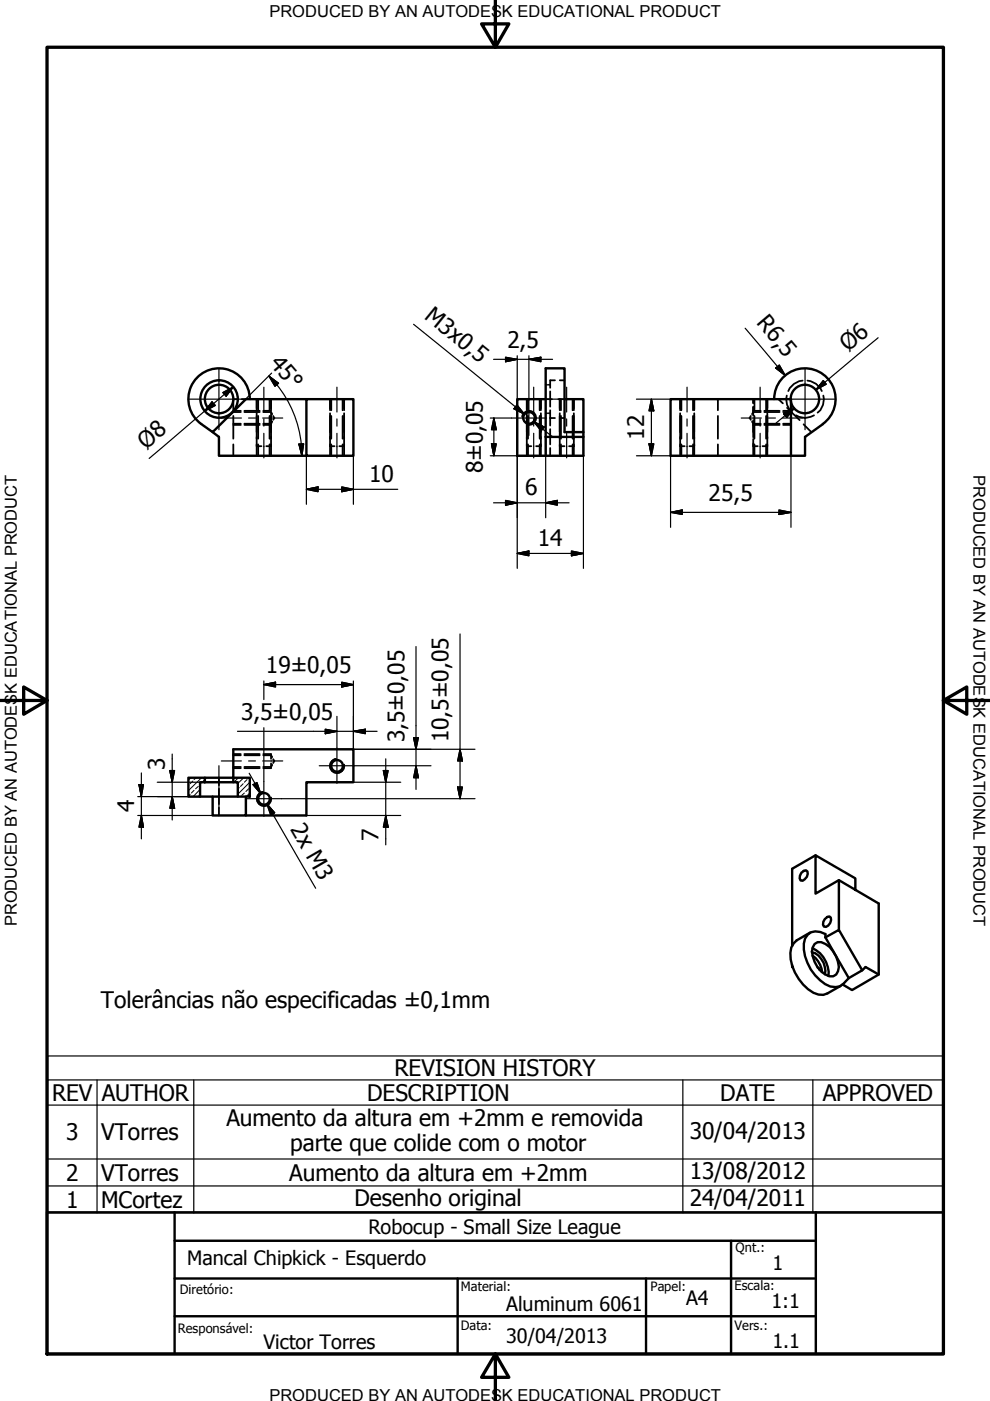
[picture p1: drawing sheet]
<svg xmlns="http://www.w3.org/2000/svg" width="210mm" height="297mm" viewBox="0 0 210 297" stroke-linecap="round" stroke-linejoin="round" font-family="sans-serif">
<!-- layer: Visible (ISO) -->
<g fill="none" stroke="#000" stroke-width=".51">
<path d="M45.1 91.6l1.3 1v4h18.6M53 84.6a6.5 6.5 0 0 0-9.5-5.8 6.5 6.5 0 0 0-.8 11.1l2.4 1.7 7-7h12.9M65 84.6h9.9v12h-9.9zM115.7 84.6h-6v12h14v-4h-8M115.7 92.6v4M119.7 84.6h4v7h-4v-13.5h-4v14.5M123.7 91.6v1M164.1 84.6a6.5 6.5 0 0 1 9.5-5.8 6.5 6.5 0 0 1 .8 11.1M174.5 89.9l-3.8 2.7v4h-28.5v-12h25.5v12M39.9 164.9h3.5v.9h-1v3.1h-2.5zM42.4 168.9h8M43.4 164.9h6.1v-6h25.4v6.9h-9.9v7.1h-12.9"/>
<path d="M43.4 165.8h6.1M45.1 168.9v4h7v-4M49.5 164.9h3.5v4h-2.6v-3.1h-.9zM169.9 185l1-.5 .3 .3a1.7 1.7 0 0 1-1 1.9h-.5l-.2-.5 .1-.5zM171.8 197.7l-2.9 1.7a3.8 3.8 0 0 0-1.3 4 10.3 10.3 0 0 0 4.9 7.1l1 .4h1.1l.9-.3 2.7-1.6M172.9 181.3l-4.9 2.9v16.3M174.9 194.9l.5-.5 .4-.1 .3 .2a1.7 1.7 0 0 1-1 2h-.4l-.2-.4 .1-.7zM175 198.7v-.7a2.88 2.88 0 0 0-4.3 1 8.8 8.8 0 0 0 3.2 8.8 4.1 4.1 0 0 0 4.1 1.4l.8-.6 1.2-1.2M175 198.7l5 8.7M175 198.7l2.9-1.5 4.9 8.5-2.8 1.7M177.9 186.6v10.6M181.4 188.7v-2.5l-8.5-4.9v8.2l5-2.9 8.4 5v15l-5.6 3.3-2.1-1.2"/>
<path d="M168 204.6v.4M168 205l.1 .1M172.1 201.9a4.1 4.1 0 0 1 2.8 4.7M172.3 201a5.9 5.9 0 0 1 3.3 5.9M172.3 202.6a4.9 4.9 0 0 1 2 3.5M172.7 200.1l.7-.3a3.7 3.7 0 0 1 3.3 1.9 5.2 5.2 0 0 1 1 4.2l-.4 .7-.6 .4a4.2 4.2 0 0 1-4-3.1l-.6-2.2 .2-.9zM173.4 205.1l.3 .5M182.8 205.7l.7-.7 2.8 1.6"/>
<circle cx="46.4" cy="84.6" r="4"/>
<circle cx="46.5" cy="84.6" r="3"/>
<circle cx="112.2" cy="88.6" r="1.24"/>
<circle cx="170.7" cy="84.6" r="3"/>
<circle cx="56" cy="169.4" r="1.24"/>
<circle cx="71.5" cy="162.4" r="1.24"/>
</g>
<!-- layer: Hidden (ISO) -->
<g fill="none" stroke="#000" stroke-width=".38">
<path d="M49.5 88.2v4.8M49.5 94.2v2.4M49.5 89.8h1.6M49.5 87.4h1.6M49.5 90.1h1.6M49.5 87.1h1.6M50.4 84.6h-.9v2.4M51.2 84.6h.9M51.8 89.8h3.3M51.8 87.4h3.3M51.8 90.1h3.3M51.8 87.1h3.3"/>
<path d="M54.4 84.6v2.4M54.4 87.6v9M54.4 94.6h1M54.7 84.6v2.4M54.7 88.2v4.8M54.7 94.2v2.4M55.8 87.4h1.7l.2 .4M55.8 90.1h1.7M55.8 87.1h1.7M56.5 94.6h1M57.1 84.6v2.4M57.1 88.2v4.8"/>
<path d="M57.1 94.2v2.4M57.5 84.6v2.4M57.5 87.6v9M57.7 89.4l-.2 .4h-1.7M57.9 88.2l.3 .4-.3 .4M70 84.6v2.4M70 87.6v9M70 94.6h.9M70.2 84.6v2.4M70.2 88.2v4.8M70.2 94.2v2.4M71.9 94.6h1.1"/>
<path d="M72.6 84.6v2.4M72.6 88.2v4.8M72.6 94.2v2.4M73 84.6v2.4M73 87.6v9M111.7 94.6h.9M111.7 84.6v2.4M111.7 87.6v9M112 84.6v2.4M112 88.2v4.8M112 94.2v2.4M113.7 94.6h1"/>
<path d="M114.4 84.6v2.4M114.4 88.2v4.8M114.4 94.2v2.4M114.7 84.6v2.4M114.7 87.6v9M115.7 84.6h1.3M115.7 81.6h.3M115.7 87.6h.3M116.3 81.6h.3M116.3 87.6h.3M116.6 83v3.2M116.6 87v3.2"/>
<path d="M116.6 91v3.2M116.6 95v1.6M116.6 88.6h1.1M117.7 80.6h-1.1v1.6M118.4 84.6h1.3M118.7 94.6h1M118.7 88.6h1M118.7 80.6h1M118.7 84.6v2.4M118.7 87.6v9M118.9 84.6v2.4M118.9 88.2v4.8"/>
<path d="M118.9 94.2v2.4M120.6 94.6h1.1M121.4 84.6v2.4M121.4 88.2v4.8M121.4 94.2v2.4M121.7 84.6v2.4M121.7 87.6v9M144.2 94.6h1M144.2 84.6v2.4M144.2 87.6v9M144.5 84.6v2.4M144.5 88.2v4.8"/>
<path d="M144.5 94.2v2.4M146.2 94.6h1M146.9 84.6v2.4M146.9 88.2v4.8M146.9 94.2v2.4M147.2 84.6v2.4M147.2 87.6v9M152.2 84.6v2.4M152.2 88.2v4.8M152.2 94.2v2.4M159.2 88.2l-.3 .4 .3 .4M159.4 89.4l.3 .4h1.6"/>
<path d="M159.7 90.1h1.6M159.7 87.1h1.6M159.7 94.6h1M159.7 84.6v.9M159.7 86.3v1.8M159.7 89.1v3.6M159.7 93.1v3.5M160 84.6v2.4M160 88.2v4.8M160 94.2v2.4M161.3 87.4h-1.6l-.3 .4M161.7 94.6h1"/>
<path d="M162.1 89.8h3.2M162.1 87.4h3.2M162.1 90.1h3.2M162.1 87.1h3.2M162.4 84.6v2.4M162.4 88.2v4.8M162.4 94.2v2.4M162.7 84.6v2.4M162.7 87.6v9M165 84.6l1 .9M166.1 89.8h1.6M166.1 87.4h1.6"/>
<path d="M166.1 90.1h1.6M166.1 87.1h1.6M166.8 83.9a3.6 3.6 0 0 0 1.2 3.6M166.9 86.5l2.6 2.6M168.8 88.1a3.5 3.5 0 0 0 3.8 0M170.2 80.7a3.7 3.7 0 0 0-3.1 2.2M170.4 90l1.6 1.6M171.2 80.7a3.7 3.7 0 0 1 3 2.2M174.6 83.9a3.5 3.5 0 0 1-1.2 3.6M49.5 159.9h1.6M51.8 159.9h3.3M55.8 159.9h1.7v1"/>
<path d="M46.4 164.9v1.6M46.4 167.2v3.3M46.4 171.2v1.7M49.5 162.6h1.6M49.5 160.1h1.6M49.5 162.9h1.6M51.8 162.6h3.3M51.8 160.1h3.3M51.8 162.9h3.3M55.8 160.1h1.7l.2 .4M57.5 161.8v1.1h-1.7M57.7 162.2l-.2 .4h-1.7"/>
<path d="M57.9 161l.3 .3-.3 .5"/>
</g>
<!-- layer: Visible Narrow (ISO) -->
<path d="M110.7 88.3a1.49 1.49 0 0 1 1.7-1.2 1.49 1.49 0 0 1 1.2 1.8 1.49 1.49 0 0 1-1.7 1.2M55.7 167.9a1.49 1.49 0 0 0-1.2 1.7 1.49 1.49 0 0 0 1.7 1.2 1.49 1.49 0 0 0 1.2-1.7M71.2 160.9a1.49 1.49 0 0 0-1.2 1.7 1.49 1.49 0 0 0 1.7 1.3 1.49 1.49 0 0 0 1.2-1.8" fill="none" stroke="#000" stroke-width=".38"/>
<!-- layer: Border (ISO) -->
<path d="M10 10h190v277.1h-190zM105 0v10l-2.9-4.9h5.8l-2.9 4.9M0 148.5h10l-5-2.8v5.7l5-2.9M200 148.5l5 2.9v-5.7l-5 2.8h10M105 287.1l2.9 4.9h-5.8l2.9-4.9v9.9" fill="none" stroke="#000" stroke-width=".7"/>
<!-- layer: Title (ANSI) -->
<path d="M10 257h190v30.1h-190zM37 257v30.1M173 257v30.1M37 279.1h136M37 271.1h136M97 271.1v16M155 263.1v24" fill="none" stroke="#000" stroke-width=".51"/>
<!-- layer: Title (ISO) -->
<path d="M37 263.1h136M137 271.1v16" fill="none" stroke="#000" stroke-width=".51"/>
<!-- layer: Hatch (ISO) -->
<g fill="none" stroke="#000" stroke-width=".21">
<path d="M40.1 166.4l-.2 .1M40.3 168.4l-.4 .4M40.5 164.9l-.6 .5M40.9 165.6l-.6 .6M41.1 167.6l-.5 .5M41.6 164.9l-.5 .4M42 166.7l-.5 .5M42.3 168.6l-.2 .3M42.4 167.4l-1.4 1.5M42.4 166.3l-.1 .1M42.7 164.9l-2.8 2.7M42.9 165.8h.1"/>
<path d="M43.4 165.3l-.3 .3M49.5 164.9h.1M49.6 165.8h.1M50.4 165l-.6 .6M50.7 167l-.3 .2M51.6 166.2l-.6 .5M51.7 164.9l-1.3 1.2M51.8 168.1l-.6 .5M52.4 165.3l-.6 .5M52.7 167.2l-.6 .6M52.8 164.9l-.1 .1M53 168.1l-.8 .8"/>
<path d="M53 165.8l-2.6 2.6"/>
</g>
<!-- layer: Center Mark (ISO) -->
<path d="M46.4 78.1v13M170.7 78.1v13M39.9 84.6h13.1M108.5 88.6h7.4M112.1 84.9v7.4M164.2 84.6h13M71.4 158.6v7.5M52.2 169.3h7.5M55.9 165.7v7.4M67.7 162.4h7.5" fill="none" stroke="#000" stroke-width=".25"/>
<!-- layer: Centerline (ISO) -->
<g fill="none" stroke="#000" stroke-width=".25">
<path d="M46.9 88.6h4.3M52.7 88.6h1.5M55.7 88.6h4.2M55.9 82.1v5.3M55.9 88.8v1.5M55.9 91.9v5.2M71.4 82.1v5.3M71.4 88.8v1.5M71.4 91.9v5.2M113.2 82.1v5.3M113.2 88.8v1.5M113.2 91.9v5.2"/>
<path d="M114.2 84.6h8M120.1 82.1v5.3M120.1 88.8v1.5M120.1 91.9v5.2M145.7 82.1v5.3M145.7 88.8v1.5M145.7 91.9v5.2M157.2 88.6h4.2M161.2 82.1v5.3M161.2 88.8v1.5M161.2 91.9v5.2M162.9 88.6h1.5"/>
<path d="M165.9 88.6h4.3M46.4 162.4v9M46.9 161.3h4.3M52.7 161.3h1.5M55.7 161.3h4.2"/>
</g>
<!-- layer: Dimension (ISO) -->
<g fill="none" stroke="#000" stroke-width=".25">
<path d="M57 79.7l2.1 1.6-.8 .6zM57 79.7a23.8 23.8 0 0 1 7 16.9M57.6 79.1l-5.4 5.4M87.7 68.8l23.5 19-1.9-1.5M104.6 76.2h12.6M107.2 75.7l2.5 .5-2.5 .5zM109.7 75.4v9.2M112.1 76.2l2.6-.5v1zM112.1 75.4v9.5M158 69.6l8.5 10M164.5 78l.7-.6 1.3 2.2zM186.2 71.6l-13.2 11.1 1.9-1.6"/>
<path d="M45 85.2l.7 .8-2.3 1.2zM47.2 83.2l2.3-1.2-1.6 2zM49.5 82l-17.9 15.2M63.4 94.2l1-.1-.4 2.5zM65 96.6v10.3M74.9 96.6v10.3M103.9 96.6h9.2M103.9 88.6h4.6M104.2 94.1h1l-.5 2.5zM104.7 88.6l.5 2.5h-1zM104.7 88.6v8M109.6 85.8l1.6 2-2.2-1.1z"/>
<path d="M109.7 96.6v23.9M113.2 89.4l2.2 1.1-.7 .9zM113.2 89.4l3.8 3.1M113.3 96.6h2.4M115.7 92.6v17.2M123.7 91.6v28.9M134.9 96.6h7.3v15.2M134.9 84.6h7.3M137.6 94.1h1l-.5 2.5zM138.1 84.6l.5 2.5h-1zM138.1 84.6v12M166.1 87.7l2.3-1.2-1.6 2z"/>
<path d="M167.7 96.6v15.2M168.4 86.5l-3.9 3.2M174.6 80.7l.6 .8-2.2 1.2zM65 103.7l2.4-.5v1.1zM65 103.7h19.3M72.5 103.2l2.4 .5-2.4 .6zM104.6 106.6h16M107.2 106.1l2.5 .5-2.5 .5zM109.7 117.3l2.4-.5v1zM109.7 117.3h14M115.7 106.6l2.5-.5v1zM121.2 116.8l2.5 .5-2.5 .5z"/>
<path d="M142.2 108.6l2.5-.5v1zM142.2 108.6h25.5M165.2 108.1l2.5 .5-2.5 .5zM88.2 137.1v30.3M97.5 134.4v34.9M36.5 159.9v13.9M50.4 155.1h29.5M55.9 145.1l2.5-.5v1.1zM55.9 145.1h19M55.9 144.4v3.9M55.9 154.3v7M69 154.6l2.4 .5-2.4 .5z"/>
<path d="M71.4 151.9v6.7M72.5 144.6l2.4 .5-2.4 .6zM74.9 155.1l2.6-.5v1zM74.9 144.4v14.5h25.8M87.7 156.4h1l-.5 2.5zM97.5 158.9l.5 2.4h-1zM29.2 168.9h13.2M29.2 172.9h15.9M29.5 166.4h.9l-.4 2.5zM30 172.9l.4 2.5h-.9zM30 163.9v13.9M33.3 165.8h10.1"/>
<path d="M36 163.4h1l-.5 2.4zM36.5 168.9l.5 2.5h-1zM52.8 163.9l2.5 4.4M53.7 166.4l.8-.5 .8 2.4zM55.9 161.5v4.2M56.6 170.4l1.6 1.9-.8 .5zM57.8 172.6l-1.2-2.2 10.3 17.9M59.7 169.3h41M65 172.9h20M74.9 165.8h10.1M75.2 162.4h16.2M81.3 163.4h1l-.5 2.4z"/>
<path d="M81.8 172.9l.5 2.5h-1zM81.8 160.9v18.2M88.2 162.4l.5 2.5h-1zM97 166.9h1l-.5 2.4z"/>
</g>
<g fill="#000" stroke="#000" stroke-width=".25">
<path d="M107.2 76.7l2.5-.5zM107.2 75.7l2.5 .5-2.5 .5zM112.1 76.2l2.6-.5zM112.1 76.2l2.6-.5v1zM164.5 78l2 1.6zM164.5 78l.7-.6 1.3 2.2zM45 85.2l-1.6 2zM45 85.2l.7 .8-2.3 1.2zM49.5 82l-1.6 2zM47.2 83.2l2.3-1.2-1.6 2zM57 79.7l2.1 1.6zM57 79.7l2.1 1.6-.8 .6z"/>
<path d="M63.4 94.2l.6 2.4zM63.4 94.2l1-.1-.4 2.5zM104.2 94.1l.5 2.5zM104.2 94.1h1l-.5 2.5zM104.7 88.6l.5 2.5zM104.7 88.6l.5 2.5h-1zM109 86.7l2.2 1.1zM109.6 85.8l1.6 2-2.2-1.1zM113.2 89.4l2.2 1.1zM113.2 89.4l2.2 1.1-.7 .9zM137.6 94.1l.5 2.5zM137.6 94.1h1l-.5 2.5z"/>
<path d="M138.1 84.6l.5 2.5zM138.1 84.6l.5 2.5h-1zM168.4 86.5l-1.6 2zM166.1 87.7l2.3-1.2-1.6 2zM174.6 80.7l-1.6 2zM174.6 80.7l.6 .8-2.2 1.2zM65 103.7l2.4-.5zM65 103.7l2.4-.5v1.1zM72.5 104.3l2.4-.6zM72.5 103.2l2.4 .5-2.4 .6zM107.2 107.1l2.5-.5zM107.2 106.1l2.5 .5-2.5 .5z"/>
<path d="M109.7 117.3l2.4-.5zM109.7 117.3l2.4-.5v1zM115.7 106.6l2.5-.5zM115.7 106.6l2.5-.5v1zM121.2 117.8l2.5-.5zM121.2 116.8l2.5 .5-2.5 .5zM142.2 108.6l2.5-.5zM142.2 108.6l2.5-.5v1zM165.2 109.1l2.5-.5zM165.2 108.1l2.5 .5-2.5 .5zM55.9 145.1l2.5-.5zM55.9 145.1l2.5-.5v1.1z"/>
<path d="M69 155.6l2.4-.5zM69 154.6l2.4 .5-2.4 .5zM72.5 145.7l2.4-.6zM72.5 144.6l2.4 .5-2.4 .6zM74.9 155.1l2.6-.5zM74.9 155.1l2.6-.5v1zM87.7 156.4l.5 2.5zM87.7 156.4h1l-.5 2.5zM29.5 166.4l.5 2.5zM29.5 166.4h.9l-.4 2.5zM30 172.9l.4 2.5zM30 172.9l.4 2.5h-.9z"/>
<path d="M36 163.4l.5 2.4zM36 163.4h1l-.5 2.4zM36.5 168.9l.5 2.5zM36.5 168.9l.5 2.5h-1zM53.7 166.4l1.6 1.9zM53.7 166.4l.8-.5 .8 2.4zM56.6 170.4l1.6 1.9zM56.6 170.4l1.6 1.9-.8 .5zM81.3 163.4l.5 2.4zM81.3 163.4h1l-.5 2.4zM81.8 172.9l.5 2.5zM81.8 172.9l.5 2.5h-1z"/>
<path d="M88.2 162.4l.5 2.5zM88.2 162.4l.5 2.5h-1zM97 166.9l.5 2.4zM97 166.9h1l-.5 2.4zM97.5 158.9l.5 2.4zM97.5 158.9l.5 2.4h-1z"/>
</g>
<!-- layer: Symbol (ISO) -->
<path d="M10.1 229v-5.1h189.9v5.1M10.1 234.3h189.9M20.6 229v28.2M41.1 229v28.2M144.8 229v28.2M172.3 229v28.2M200 229h-189.9v5.3M200 229v28.2h-189.9v-22.9M10.1 245.7h189.9M10.1 251.4h189.9" fill="none" stroke="#000" stroke-width=".25"/>
<g font-size="4.8">
<text x="89.8" y="67.4" transform="rotate(39 89.8 67.4)">M3x0,5</text>
<text x="160.3" y="68.6" transform="rotate(50 160.3 68.6)">R6,5</text>
<text x="57" y="77.1" transform="rotate(49 57 77.1)">45°</text>
<text x="107.6" y="73.8">2,5</text>
<text x="179.8" y="74.6" transform="rotate(-40 179.8 74.6)">Ø6</text>
<text x="31" y="95.4" transform="rotate(-40 31 95.4)">Ø8</text>
<text x="136.6" y="93.2" transform="rotate(-90 136.6 93.2)">12</text>
<text x="102.4" y="100.3" transform="rotate(-90 102.4 100.3)">8±0,05</text>
<text x="78.3" y="102.2">10</text>
<text x="111.4" y="105">6</text>
<text x="150.2" y="106.2">25,5</text>
<text x="114" y="115.8">14</text>
<text x="56.4" y="142.7">19±0,05</text>
<text x="51.1" y="152.7">3,5±0,05</text>
<text x="85.8" y="157.4" transform="rotate(-90 85.8 157.4)">3,5±0,05</text>
<text x="95.1" y="157.3" transform="rotate(-90 95.1 157.3)">10,5±0,05</text>
<text x="34.9" y="163.2" transform="rotate(-90 34.9 163.2)">3</text>
<text x="28.4" y="172.2" transform="rotate(-90 28.4 172.2)">4</text>
<text x="61.5" y="175.8" transform="rotate(60 61.5 175.8)">2x M3</text>
<text x="80.3" y="178.4" transform="rotate(-90 80.3 178.4)">7</text>
<text x="21.4" y="213.8">Tolerâncias não especificadas ±0,1mm</text>
<text x="11" y="233.4">REV</text>
<text x="21.6" y="233.4">AUTHOR</text>
<text x="77.9" y="233.4">DESCRIPTION</text>
<text x="83.6" y="228.2">REVISION HISTORY</text>
<text x="152.7" y="233.4">DATE</text>
<text x="174.4" y="233.4">APPROVED</text>
<text x="48" y="238.7">Aumento da altura em +2mm e removida</text>
<text x="14" y="241.7">3</text>
<text x="21.5" y="241.7">VTorres</text>
<text x="61.5" y="244">parte que colide com o motor</text>
<text x="146.2" y="241.5">30/04/2013</text>
<text x="14" y="250.4">2</text>
<text x="21.5" y="250.3">VTorres</text>
<text x="61.3" y="250.4">Aumento da altura em +2mm</text>
<text x="146.2" y="250">13/08/2012</text>
<text x="14" y="256.1">1</text>
<text x="21.5" y="256">MCortez</text>
<text x="75.2" y="255.6">Desenho original</text>
<text x="146.2" y="255.8">24/04/2011</text>
</g>
<g font-size="4.2">
<text x="78.1" y="261.5">Robocup - Small Size League</text>
<text x="39.7" y="268.2">Mancal Chipkick - Esquerdo</text>
<text x="163.8" y="269.2">1</text>
<text x="107.3" y="278">Aluminum 6061</text>
<text x="145.5" y="276.7">A4</text>
<text x="163.6" y="277.2">1:1</text>
<text x="55.9" y="286">Victor Torres</text>
<text x="107.3" y="284.7">30/04/2013</text>
<text x="163.8" y="285.9">1.1</text>
</g>
<g font-size="3.5">
<text x="57.1" y="3.6">PRODUCED BY AN AUTODESK EDUCATIONAL PRODUCT</text>
<text x="206.4" y="100.7" transform="rotate(90 206.4 100.7)">PRODUCED BY AN AUTODESK EDUCATIONAL PRODUCT</text>
<text x="3.6" y="196.4" transform="rotate(-90 3.6 196.4)">PRODUCED BY AN AUTODESK EDUCATIONAL PRODUCT</text>
<text x="57.1" y="297">PRODUCED BY AN AUTODESK EDUCATIONAL PRODUCT</text>
</g>
<g font-size="2.7">
<text x="156" y="265.4">Qnt.:</text>
<text x="38.1" y="274.4">Diretório:</text>
<text x="97.7" y="273.7">Material:</text>
<text x="137.9" y="273.8">Papel:</text>
<text x="155.7" y="273.6">Escala:</text>
<text x="97.7" y="282">Data:</text>
<text x="155.7" y="282">Vers.:</text>
<text x="37.7" y="282.6">Responsável:</text>
</g>
</svg>
